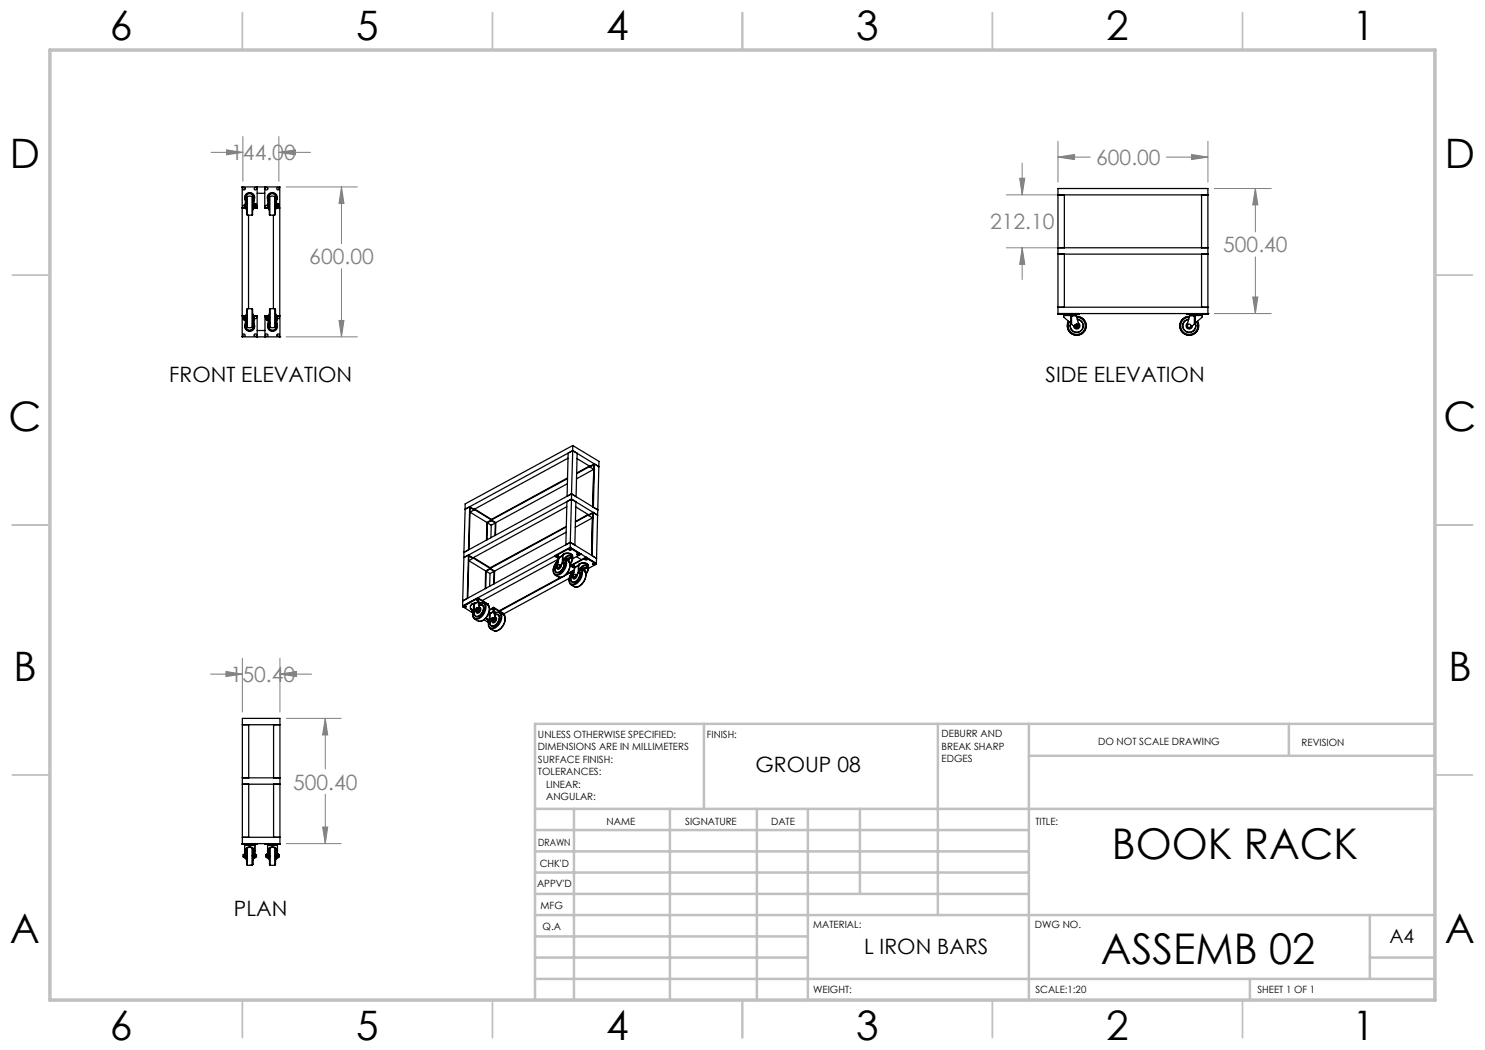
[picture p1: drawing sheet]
<svg xmlns="http://www.w3.org/2000/svg" width="297mm" height="210mm" viewBox="0 0 297 210" stroke-linecap="round" stroke-linejoin="round" font-family="sans-serif">
<g fill="none" stroke="#808080" stroke-width=".2">
<path d="M42.2 30.5h6.4M45.3 30l3.3 .5-3.3 .5zM48.6 27.3v9M55.8 27.3v9M55.8 30.5h6.3M55.8 30.5l3.3-.5v1zM57.2 37.4h14.3M68.3 37.4v11.3M68.3 37.4l.5 3.3h-1zM201.3 39h10.3M203.9 35.7h1.1l-.6 3.3zM204.4 32.6v6.4"/>
<path d="M211.6 28.2v8.2M211.6 31.4h6.5M211.6 31.4l3.3-.5v1zM233.3 31.4h8.3M238.3 30.9l3.3 .5-3.3 .5zM241.6 28.2v8.2M242.9 37.7h11.3M251.1 37.7l.5 3.3h-1.1zM251.1 37.7v8.7M68.3 53.8v13.6M201.3 49.6h10.3M204.4 49.6v6.3"/>
<path d="M204.4 49.6l.6 3.3h-1.1zM250.5 59.4h1.1l-.5 3.3zM251.1 51.4v11.3M57.2 67.4h14.3M67.8 64.1h1l-.5 3.3zM242.9 62.7h11.3M42.1 134.8h6.4M45.2 134.3l3.3 .5-3.3 .5zM48.5 131.6v10.8M56 131.6v10.8M56 134.8h6.3M56 134.8l3.3-.5v1z"/>
<path d="M57.3 143.7h10.9M65.1 143.7v10.1M65.1 158.8v9.9M65.1 143.7l.4 3.3h-1zM57.3 168.7h10.9M64.5 165.4h1l-.4 3.3z"/>
</g>
<g fill="none" stroke="#c0c0c0" stroke-width=".35">
<path d="M48.5 2.5v7.5M98.5 2.5v7.5M148.5 2.5v7.5M198.5 2.5v7.5M248.5 2.5v7.5M2.5 55h7.5M287 55h7.5M2.5 105h7.5M287 105h7.5M2.5 155h7.5M287 155h7.5M48.5 200v7.5"/>
<path d="M98.5 200v7.5M148.5 200v7.5M198.5 200v7.5M248.5 200v7.5"/>
</g>
<g fill="none" stroke="#c0c0c0" stroke-width=".5">
<path d="M140.8 144.8v17M187.6 144.8v38.2M205.8 144.8v55.2M205.8 151.2h81.2M257.8 144.8v6.4M287 144.8h-180v55.2M107 161.8h180M107 178.8h98.8M107 174.5h98.8M107 170.3h98.8M107 166h98.8M114.8 161.8v38.2"/>
<path d="M134 161.8v38.2M151.4 161.8v38.2M161.6 161.8v38.2M172 161.8v17M107 195.8h180M107 191.5h54.6M107 187.3h54.6M107 183h180M250 195.8v4.2M274 191.5h13M274 183v12.8"/>
</g>
<path d="M10 10h277v190h-277z" fill="none" stroke="#c0c0c0" stroke-width=".7"/>
<path d="M68.3 37.4l.5 3.3h-1zM67.8 64.1h1l-.5 3.3zM45.3 30l3.3 .5-3.3 .5zM55.8 30.5l3.3-.5v1zM203.9 35.7h1.1l-.6 3.3zM204.4 49.6l.6 3.3h-1.1zM251.1 37.7l.5 3.3h-1.1zM250.5 59.4h1.1l-.5 3.3zM211.6 31.4l3.3-.5v1zM238.3 30.9l3.3 .5-3.3 .5zM45.2 134.3l3.3 .5-3.3 .5zM56 134.8l3.3-.5v1zM65.1 143.7l.4 3.3h-1zM64.5 165.4h1l-.4 3.3z" fill="#808080"/>
<g fill="none" stroke="#000" stroke-width=".25">
<path d="M48.5 37.4h.1M48.4 37.4h7.6M48.4 37.4v30M49.1 39.6l.1 .3zM49.2 39.9l.1 .2M49.3 40a.78 .78 0 0 1 .1-1.1 .78 .78 0 0 1 1 0 .78 .78 0 0 1 .1 1.1M49.4 40l-.2 .5 .1 1.6M49.5 39.3h.9M49.5 39.3l-.2 .1v3.5l.2 .1M49.5 39.3v3.7M50.4 39.3l.1 .1v3.5l-.1 .1M50.4 39.3v3.7"/>
<path d="M50.7 39.9l-.1 .2M50.8 39.6l-.1 .3zM51.4 37.4v4.2h-.7M51.4 38.7h1.6M53 37.4v4.2h.7M53.6 39.6l.1 .3zM53.7 39.9l.1 .2M54 39.3h.9M54 39.3l-.1 .1v3.5l.1 .1M54 39.3v3.7M54.9 39.3l.2 .1v3.5l-.2 .1M54.9 39.3v3.7"/>
<path d="M55.1 40a.79 .79 0 0 0-.2-1.1 .79 .79 0 0 0-1 .1 .79 .79 0 0 0 0 1.1l-.2 .4v1.3l.2 .3M55.2 39.9l-.1 .2M55.3 39.6l-.1 .3zM55.9 37.4h.1M56 37.4v25.7M211.6 39h30M212.9 39v10.6M240.3 39v10.6M48.4 41.6h.1M49 41.1a.24 .24 0 0 0-.4 0 .24 .24 0 0 0 .1 .4 .24 .24 0 0 0 .3-.1M49.1 40.8l-.1 .3 .1 .4M49.1 40.8v.8"/>
<path d="M49.1 40.8v-.7a1.03 1.03 0 0 1 .8-1.6 1.03 1.03 0 0 1 .9 1.6v.7M49.1 40.8h.1M49.2 40.8v.8h-.7M49.2 40.1a.94 .94 0 0 1 .7-1.5 .94 .94 0 0 1 .8 1.5M49.2 40.1h.1M49.2 40.2h.1M49.2 41.3h.1M49.2 40.9h.1M49.2 40.1v.7M49.2 40.2v.2M49.3 40.1l-.1 .1M49.3 40.1h.1"/>
<path d="M49.5 43h.9M49.7 43v18.7M50.6 40.1l.1 1.7-.2 .3M50.6 40.1h.1M50.6 40.1v.1M50.6 40.2h.1M50.6 40.2v.2M50.7 41.3h.1M50.7 40.9h.1M50.7 40.8v.8M50.7 40.1h-.1M50.7 40.8h.1"/>
<path d="M50.7 40.1v.7M50.8 40.8v.8M50.8 40.8h.2M50.8 41.1h.2M51 40.8h.1M51 40.9h.3v.4h-.3M51 40.8v.7h-.2M51.3 41.2v.1a.24 .24 0 0 1-.1 .2 .24 .24 0 0 1-.3 0M53.5 41.1a.25 .25 0 0 0-.4 0 .25 .25 0 0 0 0 .3 .25 .25 0 0 0 .4 0M53.6 40.8v.7M53.6 40.8v.8M53.6 40.8v-.7a1.03 1.03 0 0 1 .9-1.6 1.03 1.03 0 0 1 .8 1.6v.7"/>
<path d="M53.6 40.8h.1M53.7 40.8v.8M53.7 40.1a.94 .94 0 0 1 .8-1.5 .94 .94 0 0 1 .7 1.5M53.7 40.1h.1M53.7 40.2h.1M53.7 41.3h.1M53.7 40.9h.1M53.7 40.1v.7M53.8 40.2v.2M53.8 40.1v.1M53.8 40.1h.1M54 43h.9"/>
<path d="M54.7 43v18.7M55.1 40.1l.1 1.7-.1 .3M55.1 40.1v.1M55.1 40.1h.1M55.1 40.2h.1M55.1 40.2v.2M55.2 41.3h.1M55.2 40.9h.1M55.2 40.8v.8M55.2 40.1h-.1M55.2 40.8h.1M55.2 40.1v.7"/>
<path d="M55.3 40.8v.8M55.3 40.8h.3M55.3 41.1h.3M55.6 40.8h.1M55.6 40.9h.2v.4h-.2M55.6 40.8v.7h-.3M55.8 41.2v.1a.24 .24 0 0 1-.1 .2 .24 .24 0 0 1-.2 0M56 41.6h-.8M211.6 50.8h30M211.6 49.6h30M212.9 50.8v10.6M240.3 50.8v10.6"/>
<path d="M48.4 67.3h.1M48.5 63.1h.1M48.4 67.4h7.6M48.5 63.1l.7 .1v.8M48.8 64h.1M48.8 63.4h-.3v.4h.3M48.8 63.6h.3M48.8 64h.3M48.9 63.3a.27 .27 0 0 0-.3 0 .27 .27 0 0 0-.1 .3M49.1 63.2v.8M49.1 64v.7a1.03 1.03 0 0 0 .8 1.5 1.03 1.03 0 0 0 .9-1.5v-.7M49.1 64h.1"/>
<path d="M49.1 63.3h-.3v.7M49.1 64.9v.3zM49.2 64.7a.94 .94 0 0 0 .7 1.4 .94 .94 0 0 0 .8-1.4M49.2 64.7h.1M49.2 64.6h.1M49.2 63.4h.1M49.2 63.8h.1M49.2 64v.7M49.2 64.6l.1 .1M49.2 64.3v.3M49.3 64.7h.1M49.3 64.7l-.1 .1"/>
<path d="M49.3 62.7l-.1 .3 .1 1.6M49.4 64.6l-.1 .1M49.5 65.5h.9M49.5 61.8h.9M49.5 61.8a5.4 5.4 0 0 0-.2 2.6 1.15 1.15 0 0 0 .2 1.1M49.5 61.8v3.7M50.4 61.8l.1 .1v3.5l-.1 .1M50.4 61.8v3.7M50.5 62.7l.2 .3v1.3l-.2 .3a.81 .81 0 0 1-.3 1.4 .81 .81 0 0 1-1-1l.1-.2M50.5 64.6l.1 .1M50.6 64.7l.1 .1M50.6 64.7h.1"/>
<path d="M50.6 64.6v.1M50.6 64.6h.1M50.6 64.3v.3M50.7 63.1h.7v4.3M50.7 63.4h.1M50.7 63.8h.1M50.7 63.2v.8M50.7 64.8l.1 .4zM50.7 64v.7M50.7 64h.1M50.8 63.3v.7M50.8 63.2v.8"/>
<path d="M50.9 63.4a.25 .25 0 0 1 .3-.1 .25 .25 0 0 1 0 .4 .25 .25 0 0 1-.3-.1M51.4 66.1h1.6M53.4 64h.1M53.4 63.4h-.3v.4h.3M53.4 63.6h.2M53.4 64h.2M53.5 63.3a.24 .24 0 0 0-.3 0 .24 .24 0 0 0-.1 .3M53.6 63.2v.8M53.6 64v.7a1.04 1.04 0 0 0 .9 1.5 1.04 1.04 0 0 0 .9-1.5v-.7M53.6 64h.2M53.6 63.3h-.2v.7M53.7 64.8v.1"/>
<path d="M53.7 64.9v.3zM53.8 63.2v.8M53.8 64.7a.93 .93 0 0 0 .1 1.2 .93 .93 0 0 0 1.2 0 .93 .93 0 0 0 .1-1.2M53.8 64.7h.1M53.8 64.6h.1M53.8 63.4h.1M53.8 63.8h.1M53.8 64v.7M53.8 63.1l-.8 .1 .1 4.2M53.8 64.6l.1 .1M53.8 64.3v.3M53.9 64.7h.1"/>
<path d="M53.9 64.7l-.2 .1M53.9 62.7l-.1 .3 .1 1.7M53.9 64.8a.78 .78 0 0 0 .1 1 .78 .78 0 0 0 1 0 .78 .78 0 0 0 .1-1M54 65.5h1M54 61.8h1M54 61.8l-.1 .1v3.5l.1 .1M54 61.8v3.7M55 61.8l.1 .1v2.5a1.15 1.15 0 0 1-.1 1.1M55 61.8v3.7M55.1 62.7l.1 1.6-.1 .5M55.1 64.6v.1M55.1 64.7l.1 .1"/>
<path d="M55.1 64.7h.1M55.2 64.6l-.1 .1M55.2 64.6h.1M55.2 64.3v.3M55.2 63.1h.8M55.2 63.4h.1M55.2 63.8h.1M55.2 63.2v.8M55.2 64.8l.2 .4zM55.2 64h.2M55.2 64v.7M55.4 63.3v.7"/>
<path d="M55.4 63.2v.8M55.4 63.4a.24 .24 0 0 1 .4-.1 .24 .24 0 0 1 0 .3 .24 .24 0 0 1-.3 0M56 63.1v4.3M56 67.4h.1M211.6 62.7h29.9M211.6 61.4h30M211.6 62.9v-25.2h30l-.1 25.2M211.6 62.7v.2M211.6 62.9h4.2M212.7 63.1v.3l1.4 1.3M212.7 63.1h1.4M212.9 62.9l-.2 .2"/>
<path d="M213.6 64.3h.1a1.87 1.87 0 0 0 1.1 2.6 1.87 1.87 0 0 0 2.4-1.5 1.87 1.87 0 0 0-1.9-2.1 1.9 1.9 0 0 1 1.9 2.1 1.9 1.9 0 0 1-2.4 1.6 1.9 1.9 0 0 1-1.2-2.7zM213.8 63l.3 .1M213.8 63h.4M213.8 63l.4 .1M214.1 63.1h.1M214.1 64.7l.2 .1M214.1 64.7v.5zM214.1 63.1v1.6M214.2 63h.1M214.2 63v.1M214.2 63.1l.1 .1M214.3 63.2h1"/>
<path d="M214.3 63.2v1.6M214.3 63h.1M214.3 63v.2M214.4 63v.2M214.4 63h.8l.1 .2M214.5 62.9l.2 .1M215 65l.3-.2 .4 .2v.4l-.4 .2-.3-.2zM215.3 63.2l.5 2a.44 .44 0 0 1-.3 .4 .44 .44 0 0 1-.4-.1l-.8-.7M215.3 63.5a1.72 1.72 0 0 1 1.7 1.9 1.72 1.72 0 0 1-2.2 1.4 1.72 1.72 0 0 1-1-2.4M215.7 64.6a.64 .64 0 0 1 0 1.1 .64 .64 0 0 1-1-.5M215.8 62.7v.2M236.8 64.4a1.3 1.3 0 0 0 .6 2 1.3 1.3 0 0 0 1.7-1.2 1.29 1.29 0 0 1-1.2 1.3 1.29 1.29 0 0 1-1.3-1.3 1.29 1.29 0 0 1 1.1-1.3z"/>
<path d="M237.3 62.7l.1 .2zM237.4 62.9h4.1M237.5 64.6a.64 .64 0 0 0 0 1.1 .64 .64 0 0 0 1-.5M237.8 63.5a1.72 1.72 0 0 0-1.7 1.9 1.72 1.72 0 0 0 2.3 1.4 1.72 1.72 0 0 0 1-2.4M237.9 63.2l-.5 2a.48 .48 0 0 0 .8 .3l.7-.7M237.9 63.2h1M238.7 62.9l-.2 .1M238.8 63h.1M238.8 63v.2M238.8 63h-.8l-.1 .2M238.8 63h.2M238.8 63l.1 .2"/>
<path d="M238.9 63.2v1.6M239 63h.4M239 63v.1M239 63.1h.1M239 63.1l-.1 .1M239 64.7l.1 .5M239.1 64.7l-.2 .1M239.1 63.1h1.4M239.1 63.1v1.6M239.4 63l-.3 .1M239.4 63l-.4 .1M239.5 64.3a1.87 1.87 0 0 1-1.1 2.6 1.87 1.87 0 0 1-2.4-1.5 1.87 1.87 0 0 1 1.9-2.1 1.9 1.9 0 0 0-1.9 2.2 1.9 1.9 0 0 0 2.4 1.5 1.9 1.9 0 0 0 1.1-2.7"/>
<path d="M240.2 62.9l.3 .2M240.5 63.1v.3l-1.4 1.3M241.5 62.7h.1M241.5 62.7v.2M241.6 62.7h.1M113.5 96.8l-14.3 7.7M113.5 95.7l-15.2 8.3M113.5 95.6l-15.2 8.3M113.6 91.6l-18.8 10.3M114.3 99.8l-.9 .5-.2 8.7 .9-.5M114.3 99.8l.9 .6-.2 8.6-.9-.5M114.3 99.8l-.2 8.7"/>
<path d="M114.3 98.8v1M114.3 98.8l5.3 3.2M114.3 99.8l5.2 3.2M114.3 98.8l-21.5 11.7M114.3 99.8l-21.5 11.7M114.5 90.1l-.9 .5-.2 8.7 .9-.5M114.5 90.1l-.2 8.7M114.5 90.1l.9 .6-.2 8.6-.9-.5M114.5 89.1v1M114.5 89.1l5.3 3.2v1M114.5 90.1l5.3 3.2M114.5 90.1l-21.5 11.7"/>
<path d="M114.5 89.1l-21.5 11.7v1M115.4 91.7l2.6 1.6M117.9 93.2l-2.6 1.4M118 93.4l.8-.4-.2 8.4M118 93.3v.1M118 93.4l.7 .5M118 93.3l-2.7 1.4M118.7 93.9h.1M118.7 93.9l-3.4 1.9M118.9 92.8l-.2 8.7 .9 .5M118.9 92.8l.9 .5M118.9 92.8l-.9 .5"/>
<path d="M119.8 93.3l-.2 8.7M92.8 111.5l-.3 8.7M92.8 110.5v1M93 101.8l-.2 8.7M93.7 111l-.2 8.7-1 .5M93.7 111l-.9 .5M93.7 111l.9 .6M93.9 101.3l-.2 8.7-.9 .5M93.9 101.3l.9 .6M93.9 101.3l-.9 .5M94.6 111.6v.1M94.6 111.7l-.8-.5-.2 8.4"/>
<path d="M94.6 111.7l-.8 .4 3.3 2.1M94.6 111.6l3.4 2.1M94.7 111.5l3.3 2.1M94.8 102l-.8-.5-.2 8.4M94.8 101.9v.1M94.8 102l-.8 .4 3.4 2.1M94.8 101.9l3.5 2.1M94.9 101.8l3.4 2.1M95.3 119.9l.1-.1a.22 .22 0 0 1 .4 0 .22 .22 0 0 1-.1 .4 .22 .22 0 0 1-.3-.1zM95.3 119.9h.5M95.5 119.7h.1M95.5 119.6h.1"/>
<path d="M95.5 119.7l-2.9 1.6M95.5 119.6v.1M95.5 119.6l-2.9 1.6M95.6 119.6v.1M95.6 119.7l2 1.2M95.6 119.6l2 1.2M97.1 114.2l-.1 3.5M97.2 114.3v3.4M97.2 114.3l.8 .4M97.4 104.5l-.1 3.5M97.5 104.6l-.1 3.4M97.5 104.6l.7 .4"/>
<path d="M98 114.7l-.1 2.6M98 113.8l.8 .5M98 113.7l-.9 .5M98 113.6v.2M98 113.8l-.8 .5M98 113.7l.9 .5M98.2 105v2.6M98.3 103.9v.2M98.3 104l-.9 .5M98.3 104.1l-.8 .5M98.3 104l.9 .5M98.3 104.1l.8 .5"/>
<path d="M98.8 114.3l-.1 2.5M98.8 114.3l-.8 .4M98.9 114.2l-.1 2.6M99.1 104.6l-.1 2.5M99.1 104.6l-.9 .4M99.2 104.5l-.1 2.6M110.9 114.9l.9 .5M111 111.3l.8 .5M111 111.1v.1M111 111.1v.2M111 111.2l-18.5 10M111.2 111.2h.5"/>
<path d="M111.5 113.1l.2-.1a.26 .26 0 0 1 .2 .4 .26 .26 0 0 1-.5-.1zM111.5 112.6l.1-.1a1.25 1.25 0 0 0-.2 2 1.73 1.73 0 0 0 1.4-1.7 1.55 1.55 0 0 1-1.6 1.7 1.38 1.38 0 0 1 .3-1.9zM111.7 112.1a2.18 2.18 0 0 0-.8 2.8M111.8 111.8l-15.4 8.3M111.8 111.6l-.4 1.8 .2 .2 .3-.2M111.9 113.4h.1M112 113.4l-.3 .3-.2-.1M112.1 115.5l-12.3 6.7M112.3 113a.72 .72 0 0 1-.9 .8v-.4M112.4 111.2l-.6 .4M112.5 111.1h.1M112.5 111.1l-.7 .5"/>
<path d="M112.5 111.1l-.1 .1M112.5 112.6l-.6 .8M112.5 115.4l-12.6 6.8M112.5 111.1v.1M112.5 111.2h-.1M112.5 111.2v1.4M112.6 112.3l-.1 .3M112.6 112.3a1.38 1.38 0 0 1 1.7-1.1l.2 .3v.4l-.5 1M112.6 111l-.1 .2M112.6 111h.1M112.6 111l-.1 .1M112.6 111a1.18 1.18 0 0 1 1.9 .3"/>
<path d="M112.6 111v1.3M112.7 112.3a1.21 1.21 0 0 1 1.5-1l.2 .7-.4 .8M112.7 112.3l-.7 1.1M112.7 112.3l.1 .5M112.7 110.9a1.14 1.14 0 0 1 1.8 .4M112.7 110.9l-.1 .1M112.8 110.8l-.2 .2M112.8 110.8l-.1 .1M112.9 111.9a1.99 1.99 0 0 1-.9 2.7 .84 .84 0 0 1-1.1 .1 .84 .84 0 0 1-.2-1.1l.5-1 .5-.5M113 111.7l.5 .1M113.2 106.5l-14.3 7.7M113.2 105.4l-15.2 8.3"/>
<path d="M113.2 105.3l-15.2 8.3M113.3 101.3l-18.7 10.3M113.5 111.8l.1 .1M113.5 111.8l-.2 .2M113.5 111.8h.1M113.6 111.9l-.2 .1M113.6 111.9h.1M113.6 111.9v.3M113.7 112.3l-.8-.5a1.74 1.74 0 0 1-.2 2.5l-.9 .7-.5 .1-.4-.2M113.7 112.3a2.22 2.22 0 0 1-1.9 3.2 2.35 2.35 0 0 0 2-3.1zM113.7 112.3h.1M113.8 109.8h.4"/>
<path d="M113.8 111.7l-.3 .1M113.8 111.8l-.2 .1M113.8 111.8h.1M113.8 111.7v.1M113.8 115.7l-13 7.1M113.8 111.8v.6M114 109.6h.1M114 109.5h.1M114 109.5v.1M114 109.6l-3 1.7M114 109.5l-3 1.6M114.1 109.6l2 1.3"/>
<path d="M114.1 109.5h.1M114.1 108.5v1.1M114.1 109.5l2 1.3M114.1 109.5l5.2 3.2M114.1 108.5l5.2 3.2M114.1 108.5l-21.6 11.7M114.1 116.8l.9 .6M114.1 111.6l-.3 .2M114.1 111.6l-.3 .1M114.2 113.2h.1M114.2 113.2l.7 .5M114.2 113.1v.1"/>
<path d="M114.3 111.3l-.5 .3h-.7M114.3 111.5l-.5 .3M114.4 113.2h.5M114.5 111.3v.4M114.6 114.2l-1.7 1M114.7 115l.2-.1a.3 .3 0 0 1 .2 .4 .3 .3 0 0 1-.4 .1zM114.7 114.5h.1a1.25 1.25 0 0 0-.3 1.9 1.61 1.61 0 0 0 1.4-2.1 1.56 1.56 0 0 1-1.5 2.1 1.38 1.38 0 0 1 .3-1.9zM114.9 114a2.18 2.18 0 0 0-.8 2.8M114.9 114l-1.7 .9M115 113.5l-.4 2 .2 .1 .3-.3M115.1 115.3l.1 .1M115.1 101.4l2.6 1.6"/>
<path d="M115.2 115.4l-.3 .2h-.2M115.3 111.3l1 .6M115.4 110.8h.1a.21 .21 0 0 1 .3-.1 .21 .21 0 0 1 0 .3 .21 .21 0 0 1-.3 0zM115.4 110.8l.4 .1M115.5 115a.65 .65 0 0 1-.9 .7l-.1-.4M115.6 113.2l-.6 .3M115.6 113.1l-.6 .4M115.6 113.1v.1M115.6 114.5l-.5 .8M115.7 113.1h-.1M115.7 113.1h.1M115.7 113.1l-.1 .1"/>
<path d="M115.7 113.1l-.1 1.4M115.7 114.3l-.1 .2M115.7 114.3a1.38 1.38 0 0 1 1.8-1.2l.2 .7-.5 1.1M115.7 113v.1M115.7 113h.1M115.8 113l-.1 .1M115.8 113a1.18 1.18 0 0 1 1.9 .2M115.8 113h-.1M115.8 113l-.1 1.3M115.8 110.8v.1M115.9 114.3a1.14 1.14 0 0 1 1.5-1l.1 .6-.3 .9M115.9 114.3l-.7 1.1"/>
<path d="M115.9 112.8a1.14 1.14 0 0 1 1.8 .4M115.9 112.8l-.1 .2M116 112.7l-.2 .3M116 112.7l-.1 .1M116 112.7l-.3 .3M116 113.9a2.05 2.05 0 0 1-1 2.8 .77 .77 0 0 1-1-.1 .77 .77 0 0 1-.1-.9l.4-1 .6-.6M116.1 110.8h.1M116.1 110.8v.1M116.1 110.9l-1.6 .9M116.1 113.7a1.74 1.74 0 0 1-.2 2.5 1.25 1.25 0 0 1-1.8 .6M116.1 113.7l.8 .6M116.2 113.6l.5 .1"/>
<path d="M116.7 113.7v.1M116.7 113.7l.1 .1M116.7 113.8v.1M116.7 113.7h.1M116.7 113.8l-.2 .1M116.7 113.9l-.1 .1M116.8 113.8l-.1 .1M116.8 113.8v.4M116.9 114.3a2.22 2.22 0 0 1-1.9 3.1M116.9 114.3h.1M116.9 114.3a2.29 2.29 0 0 1-1.1 3l-.8 .1M116.9 111.8h.5"/>
<path d="M116.9 113.7h-.2M116.9 113.7l-.1 .1M116.9 113.7h.1M117 111.7l.4 .1a.2 .2 0 0 1-.2 .2 .2 .2 0 0 1-.2-.3zM117 113.7v.7M117.2 111.6h.1M117.2 111.5h.1M117.2 111.5v.1M117.2 111.6l-3 1.6M117.2 111.5l-3 1.6M117.2 111.6l2 1.2M117.2 111.5l2 1.2"/>
<path d="M117.3 113.6l-.3 .1M117.3 113.6l-.4 .1M117.4 113.3l-.3 .3-.8-.1M117.5 113.4l-.5 .3M117.6 102.9l-2.5 1.4M117.7 103v.1M117.7 103.1l.8-.5-.2 8.5M117.7 103.1l.8 .5M117.7 103l-2.6 1.4M118.5 103.6h.1M118.5 103.6l-3.5 1.9M118.6 112.7a.21 .21 0 0 1 .4 0 .21 .21 0 0 1 0 .3 .21 .21 0 0 1-.4 0z"/>
<path d="M118.6 112.7l.4 .1M118.6 102.5l-.2 8.7 .9 .5M118.6 102.5l-.9 .5M118.6 102.5l.9 .5M119.2 112.7h.1M119.2 112.8l-1.5 .9v-.5M119.3 112.7v.1M119.3 111.7v1M119.5 103l-.2 8.7M119.6 102l-.1 1M92.5 121.2h.1M92.5 120.2v1.1"/>
<path d="M92.6 121.3l1.9 1.3M92.8 121.3l.2 .1 .2-.1M94.1 121.3v.4M94.4 122.3h.2M94.4 120.8l-.2 .2-.1 .3M94.5 120.8h.2M94.5 120.8h.3M94.7 122.2l-.3 .1 .2 .2M94.7 122.1l-.2 .8 .3 .8M94.7 122.1l-.6-.4 .6 .4M94.7 122.1l.2 .1M94.7 122.1l-.5-.3 .8 .4"/>
<path d="M94.7 120.8h.1M94.7 120.8l-.4 .2-.2 .3M94.7 120.8v1.3M94.8 123.7l.9 .5M94.8 123.7h.1M94.8 120.8h.1M94.8 120.7h.1M94.8 120.7l-.3 .1M94.8 120.7v.1M94.9 122.2l.5 .2M94.9 120.8v1.4M94.9 120.7h.1"/>
<path d="M94.9 122.2v.5M95 120.7h.1M95 120.7l-.1 .1M95 122.2l.5 .3M95 120.6l-.6 .2M95.2 122.2h.2M95.2 122v.2M95.2 122.2l.4 .1M95.4 121.6l.2 .2-.1 .1-.1 .2-.3-.1M95.4 122.4l.1 .1M95.4 122.2l.2 .1M95.6 120.4l.5 .2"/>
<path d="M95.6 120.3l-.6 .4M95.6 120.4l-.6 .3M95.6 120.4l.3 1.3M95.7 121.9l-.3 .3M95.7 121.9l.1 .2M95.7 121.6l-.3 .1M95.7 121.6v.3M95.7 121.6l.1 .1v.4M95.7 120.5l.3 1.3M95.7 120.4v.1M95.7 120.4l.3 .2M95.7 120.8a.8 .8 0 0 1 1.1 0 .8 .8 0 0 1 .2 1 2 2 0 0 1-2.1 1.8l-.3-.5 .1-1"/>
<path d="M95.8 121.1a.64 .64 0 0 1 .8 .1 .64 .64 0 0 1 .1 .8 1.39 1.39 0 0 1-1.6 1.2l-.2-.5a.63 .63 0 0 0 .4 .6 .63 .63 0 0 0 .8-.3 1.51 1.51 0 0 0 .4-2zM95.8 122.1l-.2 .2M95.9 121.5a.65 .65 0 0 1 .2 .7 .65 .65 0 0 1-.6 .5l-.2-.3M95.9 121.7l-.2 .6-.3 .1M95.9 121.7l.1 .1M96 121.8l-.1 .5-.4 .2M96.7 120.5h-.4l-.6 .2M96.7 120.5l.9 .6M96.7 120.5h.1M96.7 120.5a1.27 1.27 0 0 1 .2 1.9 1.89 1.89 0 0 1-2 1.4l-.1-.1M96.8 124l.9 .5M97.2 123.5v.2"/>
<path d="M97.4 120.9h.1M97.5 124.2l.3 .1M97.6 121.1a2.25 2.25 0 0 1-1.2 3.1h-.7M97.6 121.1h.1M97.6 120.9l-.1 .1M97.6 121.1a2.29 2.29 0 0 1-1.1 3l-.8 .1M97.6 120.8v.2M97.6 120.8v.1M97.7 124.8v.5l.2 .3M97.7 122.7h.2M97.8 124.1l-.3 .1 .2 .2M97.9 124l-.2 .8"/>
<path d="M97.9 124l-.7-.3 .9 .4M97.9 124l.1 .1M97.9 124l-.2 .7M97.9 122.7l-.2 .1M97.9 122.7v1.3M97.9 122.7h.1M97.9 125.6h.1M98 122.6l-.3 .1M98 122.6l-.1 .1M98 122.7v1.4M98 122.7h.1M98.1 124.1l-.1 .5"/>
<path d="M98.1 122.6l-.3 .1M98.1 122.6h-.1M98.1 122.6h.1M98.1 122.6v.1M98.1 122.6l-.1 .1M98.3 124.1l.3 .1M98.3 124.1l.4 .2M98.4 123.6l.1-.1v.2l-.2 .2zM98.5 123.6l.2 .2-.2 .2-.2-.1v.2M98.5 121.8h.5M98.5 121.8h.3a.2 .2 0 0 1-.1 .3 .2 .2 0 0 1-.2-.3zM98.6 124.2l.1 .1"/>
<path d="M98.7 121.6h.1M98.7 121.5h.1M98.7 121.6l-.8 .5M98.7 121.5v.1M98.7 121.5l-.8 .4M98.7 122.3h.1l.4 .2M98.7 122.3l-.6 .3M98.7 121.5l2.1 1.2v.2M98.7 122.3l-.6 .4M98.7 122.3l.4 1.4M98.7 121.6l2.1 1.3M98.8 123.5l-.3 .1"/>
<path d="M98.8 123.5v.4M98.8 123.9l-.2 .3M98.8 123.9l.2 .1M98.8 123.5l.2 .1v.4M98.8 122.4l.3 1.3M98.8 122.4h.1M98.8 122.4l.3 .1M98.9 122.7a.79 .79 0 0 1 1 0 .79 .79 0 0 1 .2 1 2.02 2.02 0 0 1-2 1.8l-.3-.3-.1-.5M99 123a.64 .64 0 0 1 .8 .1 .64 .64 0 0 1 0 .9 1.33 1.33 0 0 1-1.6 1.1l-.2-.5a.64 .64 0 0 0 .5 .6 .64 .64 0 0 0 .7-.3 1.51 1.51 0 0 0 .4-1.9zM99 124l-.3 .3M99.1 123.4a.62 .62 0 0 1 .1 .8 .62 .62 0 0 1-.7 .3l-.1-.2M99.1 123.7l-.1 .4-.3 .2-.7-.2"/>
<path d="M99.1 123.7h.1M99.1 123.7l-.1 .5-.3 .2-.6-.3M99.8 122.5l-.4-.1-.5 .3M99.8 122.5h.1M99.9 122.5l.9 .5M99.9 122.5a1.37 1.37 0 0 1 .1 2 1.61 1.61 0 0 1-2.1 1.1M100.5 122.8h.1M100.8 123a2.26 2.26 0 0 1-1.9 3.2l-1-.6M100.8 123h.1M100.8 122.9h-.1M100.8 123a2.33 2.33 0 0 1-1.7 3.2h-.3M48.5 156.8h7.5"/>
<path d="M48.5 155.6h7.5M48.5 144.9h7.5M49.7 144.9v10.7M49.7 156.8v10.7M54.7 144.9v10.7M54.7 156.8v10.7M48.4 168.9h.1M48.4 168.7h.1M48.4 168.9l.1-25.2h7.5v25.2M48.5 168.9h2.9M48.5 168.7h7.5M48.5 167.5h7.5"/>
<path d="M48.9 169.1h2M48.9 169.1v1.2M49 170.9h-.4v.5h.4M49 170.8h-.1v.7h.2M49.1 170.8l-.1 .3 .1 .4M49.1 171.5l.1 .1v-.1M49.1 171.5h.1M49.1 168.9l-.2 .2M49.1 170.6a.84 .84 0 0 1 .8-1.1 .84 .84 0 0 1 .8 1.1M49.1 170.6l.1 .2M49.1 170v.6M49.2 170.9h.1"/>
<path d="M49.2 171.4h.1M49.2 169.8v1.7M49.3 169.7v3.2l.2 .1M49.3 170.2l-.1 .3 .1 1.6M49.3 169.7l-.1 .2M49.5 173h.9M49.5 169.6v3.4M50.4 169.6v3.4M50.4 173l-.4 .1M50.4 173h.1M50.5 169.7v3.2l-.1 .1M50.5 170.2l.2 .3v1.3l-.2 .3"/>
<path d="M50.6 171.9v1l-.2 .1M50.6 170.2l.1 .3M50.6 169.7v.7M50.7 170.9h.1M50.7 171.4h.1M50.7 171.6l-.1 .5M50.7 168.9l.2 .2M50.7 171.5v.1M50.7 169.9v1.6M50.7 171.5h.1M50.7 170.6v.2M50.7 170v.6"/>
<path d="M50.8 168.9l.2 .2M50.8 171.5v.1M50.8 170.9h.5v.5h-.5M50.8 170.8h.2v.7h-.2M50.8 170.6a.98 .98 0 0 0-1-1.2 .98 .98 0 0 0-.7 1.4v.7M50.8 170.6v.9M50.9 171.5l-.2 .1M50.9 170.6v.2v-.2M50.9 169h.1M50.9 170.5v.1M50.9 169.1h.1M50.9 169.1v1.2"/>
<path d="M51 169.1l-.1 1.5M51.4 168.9h.1M51.4 168.7v.2M53 168.7l.1 .2M53.1 168.9h2.9M53.1 168.7v.2M53.5 169.1h2M53.5 169.1v1.2M53.6 170.9h-.5v.5h.5M53.6 170.8v.7M53.6 171.5v-.7a1 1 0 0 1 .9-1.4 1 1 0 0 1 .9 1.4v.7M53.6 171.5v.1l.2-.1"/>
<path d="M53.6 170.8h-.2v.7h.2M53.6 171.5h.2M53.7 170.6a.86 .86 0 0 1 .8-1.1 .86 .86 0 0 1 .8 1.1M53.7 170.6l.1 .2M53.7 170v.6M53.7 168.9l-.2 .2M53.8 169.9v1.6M53.8 170.9h.1M53.8 171.4h.1M53.9 169.7v3.2l.1 .1M53.9 170.2l-.1 .3 .1 1.6M54 173h1"/>
<path d="M54 169.6v3.4M55 169.6v3.4M55.1 169.7v2.3a.96 .96 0 0 1-.1 1M55.1 170.2l.1 .3-.1 1.6M55.2 170.9h.1M55.2 171.4h.1M55.2 171.5v.1l.2-.1M55.2 169.9v1.6M55.2 171.5h.2M55.3 168.9l.2 .2M55.3 170.6l-.1 .2M55.3 170v.6"/>
<path d="M55.4 170.9h.5v.5h-.5M55.4 170.8h.2v.7h-.2M55.5 169.1v1.2M56 168.7v.2"/>
<circle cx="48.8" cy="37.7" r=".26"/>
<circle cx="51.1" cy="37.7" r=".25"/>
<circle cx="53.3" cy="37.7" r=".25"/>
<circle cx="55.6" cy="37.7" r=".25"/>
<circle cx="48.8" cy="67" r=".24"/>
<circle cx="51.1" cy="67" r=".24"/>
<circle cx="53.3" cy="67" r=".25"/>
<circle cx="55.6" cy="67" r=".25"/>
<circle cx="215.3" cy="65.2" r="1.31"/>
<circle cx="215.3" cy="65.2" r=".19"/>
<circle cx="237.9" cy="65.2" r=".34"/>
<circle cx="111.4" cy="111.3" r=".2"/>
<circle cx="114" cy="109.9" r=".2"/>
<circle cx="114.6" cy="113.3" r=".2"/>
<circle cx="93" cy="121.3" r=".2"/>
<circle cx="95.2" cy="121.8" r=".16"/>
</g>
<g font-size="8.5">
<text x="222.4" y="171.8">BOOK RACK</text>
<text x="220.2" y="192.7">ASSEMB 02</text>
</g>
<g font-size="8.1">
<text x="22" y="8">6</text>
<text x="71.2" y="8">5</text>
<text x="121.2" y="8">4</text>
<text x="171.3" y="8">3</text>
<text x="221.3" y="8">2</text>
<text x="270.5" y="8">1</text>
<text x="2" y="33.6">D</text>
<text x="289" y="33.6">D</text>
<text x="1.7" y="86.1">C</text>
<text x="288.7" y="86.1">C</text>
<text x="2.7" y="136.1">B</text>
<text x="289.7" y="136.1">B</text>
<text x="2" y="188.6">A</text>
<text x="289" y="188.6">A</text>
<text x="22" y="208">6</text>
<text x="71.2" y="208">5</text>
<text x="121.2" y="208">4</text>
<text x="171.3" y="208">3</text>
<text x="221.3" y="208">2</text>
<text x="270.5" y="208">1</text>
</g>
<g font-size="4.2" fill="#808080">
<text x="46.2" y="32.1">144.00</text>
<text x="219.2" y="33">600.00</text>
<text x="198" y="45.8">212.10</text>
<text x="61.9" y="52.8">600.00</text>
<text x="244.6" y="50.5">500.40</text>
<text x="46.1" y="136.4">150.40</text>
<text x="58.6" y="157.9">500.40</text>
</g>
<g font-size="4.2">
<text x="33.9" y="76.4">FRONT ELEVATION</text>
<text x="209.1" y="76.4">SIDE ELEVATION</text>
<text x="151.1" y="154.4">GROUP 08</text>
<text x="46.8" y="183.3">PLAN</text>
<text x="172.8" y="190.9">L IRON BARS</text>
</g>
<text font-size="3.9" x="277.9" y="188.5">A4</text>
<g font-size="2">
<text x="107.6" y="147.6">UNLESS OTHERWISE SPECIFIED:</text>
<text x="141.4" y="147.6">FINISH:</text>
<text x="188.3" y="147.5">DEBURR AND</text>
<text x="188.3" y="150">BREAK SHARP</text>
<text x="219.6" y="149">DO NOT SCALE DRAWING</text>
<text x="260.3" y="149.2">REVISION</text>
<text x="107.6" y="150.1">DIMENSIONS ARE IN MILLIMETERS</text>
<text x="107.6" y="152.6">SURFACE FINISH:</text>
<text x="107.6" y="155.1">TOLERANCES:</text>
<text x="188.3" y="152.5">EDGES</text>
<text x="109.2" y="157.6">LINEAR:</text>
<text x="109.2" y="160.1">ANGULAR:</text>
<text x="121.3" y="165">NAME</text>
<text x="137" y="164.9">SIGNATURE</text>
<text x="154.2" y="164.9">DATE</text>
<text x="207.1" y="164.9">TITLE:</text>
<text x="107.6" y="169.1">DRAWN</text>
<text x="107.9" y="173.3">CHK'D</text>
<text x="107.4" y="177.4">APPV'D</text>
<text x="108.1" y="181.8">MFG</text>
<text x="108.5" y="186">Q.A</text>
<text x="162.6" y="185.5">MATERIAL:</text>
<text x="207" y="185.5">DWG NO.</text>
<text x="162.6" y="198.5">WEIGHT:</text>
<text x="207.1" y="198.6">SCALE:1:20</text>
<text x="251.5" y="198.6">SHEET 1 OF 1</text>
</g>
</svg>
